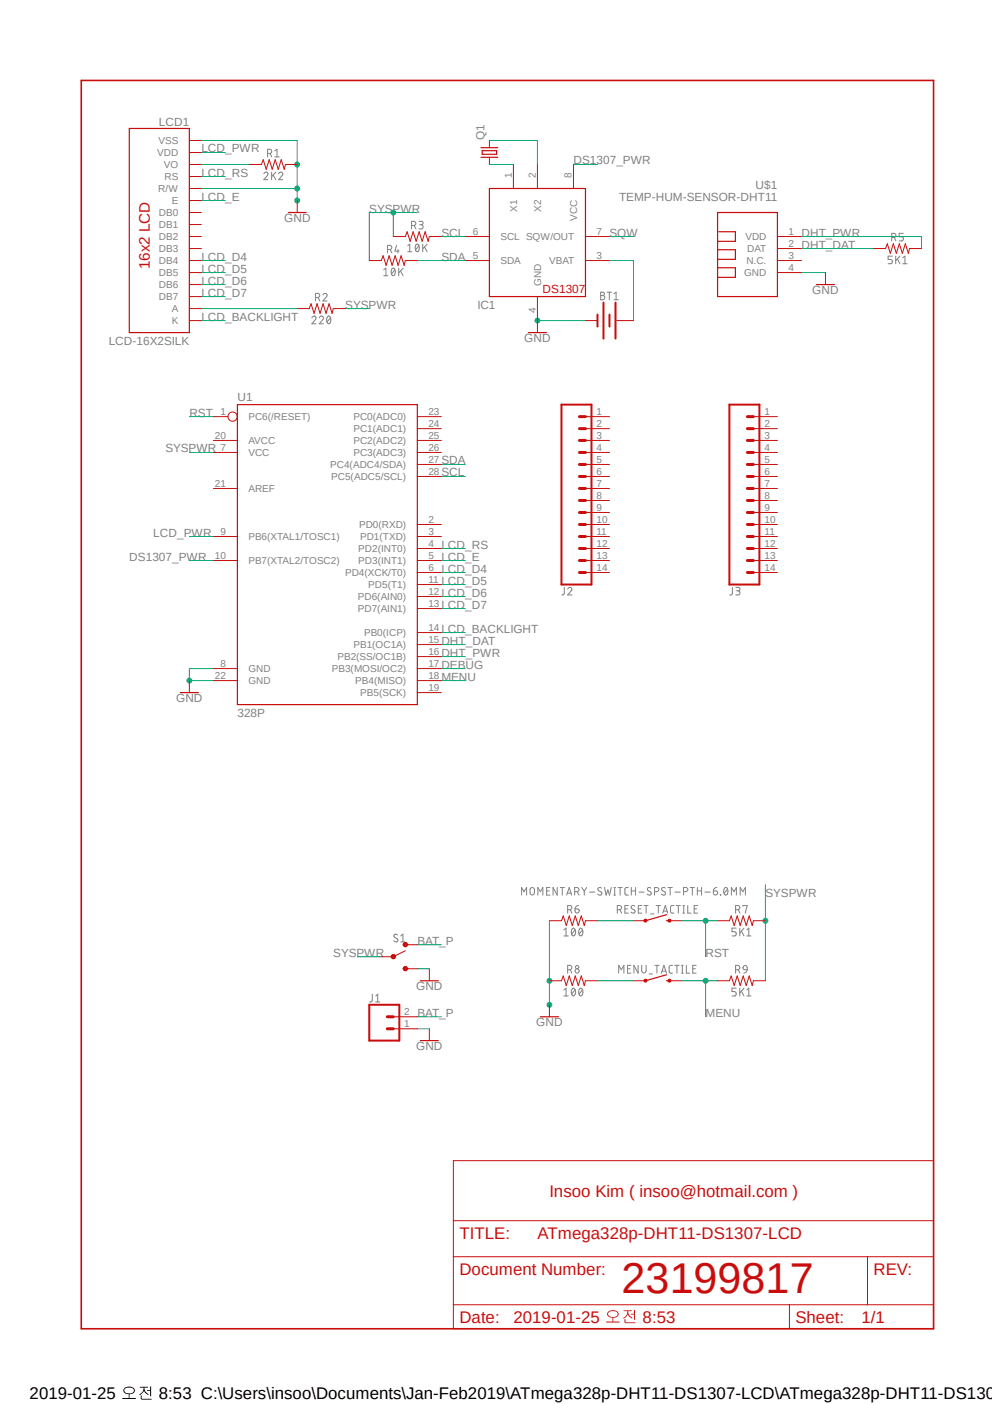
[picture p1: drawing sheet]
<svg xmlns="http://www.w3.org/2000/svg" width="210mm" height="297mm" viewBox="0 0 210 297" stroke-linecap="round" stroke-linejoin="round" font-family="sans-serif">
<path d="M26.2 293.7a.85 .85 0 0 0 .1 1 .85 .85 0 0 0 1 .2 .82 .82 0 0 0 1-.3 .82 .82 0 0 0-.1-1l-.9-.3-.6 .1zM26.4 293.8a1.44 1.44 0 0 1 1.9 .2 .86 .86 0 0 1-1.3 .8l-.6-.3-.1-.3zM25.9 295.8l.1 .2 2.7-.1v-.2h-1.3l-.1-.8-.1 .8zM29.6 293.4v.1h.8a1.67 1.67 0 0 1-.9 1.5l.1 .1 .4-.3 .4-.6 .3 .5 .5 .4 .2-.2a1.53 1.53 0 0 1-.8-1.4h.7zM31.8 293.3l-.1 .8-.6 .1 .6 .1v1l.2 .1 .1-2.1zM29.8 295.2v.7l.1 .2 2.2-.1-2.1-.1v-.6z" fill="#000"/>
<path d="M16.7 16.7l182.6 264.9M199.3 16.7l-182.6 264.9" fill="none" stroke="#fff" stroke-width=".21"/>
<g fill="none" stroke="#808080" stroke-width=".21">
<path d="M55.8 36.7a.45 .45 0 0 1 .6-.3 .45 .45 0 0 1 .2 .7l-.8 .9h.9M56.6 32.5h.4a.46 .46 0 0 0 .5-.4 .46 .46 0 0 0-.2-.5h-.7v1.6M57.1 32.5l.4 .7M57.4 36.4v1.6M57.8 37l.5 1M58.1 31.9l.5-.3v1.6M58.1 33.2h1M58.3 36.4l-.9 1M58.9 36.7a.44 .44 0 0 1 .7-.3 .44 .44 0 0 1 .1 .7l-.8 .9h.9M81.2 57.1l.4-.4v1.6M81.2 58.3h.8M82 52.8h.4a.45 .45 0 0 0 .5-.4 .45 .45 0 0 0-.3-.5h-.6v1.6"/>
<path d="M82.5 52.8l.4 .7M83 56.8l.1-.1a.93 .93 0 0 1 0 1.6 1.06 1.06 0 0 1-.1-1.5zM83.5 57.1l-.7 .9M83.9 51.9l-.4 1.2h.9M84.2 52.8v.7M84.3 56.7v1.6M84.7 57.3l.6 1M85.3 56.7l-1 1M86.2 52l.5-.4v1.7M86.2 53.3h.9M87 47.7h.5a.45 .45 0 0 0 .4-.3 .45 .45 0 0 0-.2-.5l-.7-.1v1.6M87.6 47.7l.4 .7"/>
<path d="M88.1 51.7l.1-.1a.93 .93 0 0 1 0 1.7 1.06 1.06 0 0 1-.1-1.6zM88.6 46.8h.6a.36 .36 0 0 1 .3 .4 .36 .36 0 0 1-.3 .3h-.4M88.6 52l-.7 .9M89.1 47.5l.2 .1a.46 .46 0 0 1 .2 .5 .46 .46 0 0 1-.4 .3h-.5M89.4 51.6v1.7M89.8 52.3l.5 1M90.3 51.6l-.9 1M188.6 50.2h.7a.46 .46 0 0 0 .2-.5 .46 .46 0 0 0-.4-.3h-.5v1.6M188.7 54.2h-.9v.7h.5a.45 .45 0 0 1 .4 .5 .45 .45 0 0 1-.4 .4h-.5M189.1 50.2l.4 .8M189.4 54.2v1.6M189.8 54.8l.5 1"/>
<path d="M190.3 54.2l-.9 1M190.9 55.8h1M190.9 54.5l.5-.3v1.6M191.1 49.4h-.9v.7h.7l.2 .3a.4 .4 0 0 1-.4 .6h-.5M66 67.2a.44 .44 0 0 1 .6-.3 .44 .44 0 0 1 .1 .7l-.7 .9h.8M66.7 62.9h.5a.45 .45 0 0 0 .4-.3 .45 .45 0 0 0-.2-.5h-.7v1.6M67.3 62.9l.3 .8M67.5 67.2a.49 .49 0 0 1 .9-.1l-.1 .5-.8 .9h.9M68.3 62.4a.45 .45 0 0 1 .6-.3 .45 .45 0 0 1 .1 .7l-.7 .9h.9M69.3 66.9l.2-.1a.96 .96 0 0 1 0 1.7 .98 .98 0 0 1-.2-1.6zM69.9 67.2l-.7 .9M127 61.8l.8 .2a.38 .38 0 0 1-.3 .5 .44 .44 0 0 1 .4 .3 .44 .44 0 0 1-.2 .5l-.7 .1z"/>
<path d="M127 62.5h.5M128.4 61.8h.9M128.9 61.8v1.6M129.9 63.4h.9M129.9 62.1l.4-.3v1.6M119.3 124.2v1.5l-.5 .2M120.1 124.6a.45 .45 0 0 1 .6-.4 .45 .45 0 0 1 .1 .8l-.7 .9h.8M154.9 124.2v1.3a.4 .4 0 0 1-.6 .4M155.6 124.2l.7 .1a.37 .37 0 0 1 .2 .4 .37 .37 0 0 1-.3 .3h-.4M156 125l.3 .1a.43 .43 0 0 1 .2 .5 .43 .43 0 0 1-.5 .3h-.4M84.1 197.8l-.2-.1a.37 .37 0 0 0-.5 .1 .37 .37 0 0 0 .1 .5l.5 .3a.37 .37 0 0 1 .1 .4 .37 .37 0 0 1-.3 .3l-.5-.2M84.8 198l.4-.4v1.7"/>
<path d="M84.8 199.3h.9M110.3 189.4v-1.7l.5 .9 .6-.9v1.7M112.2 188a.46 .46 0 0 1 .5-.2 .46 .46 0 0 1 .3 .4v.7a.47 .47 0 0 1-.4 .5 .47 .47 0 0 1-.5-.5zM113.7 189.4v-1.7l.6 .9 .5-.9v1.7M115.6 188.5h.6M116.3 187.7h-.7v1.7h.7M117.9 187.7v1.7l-.9-1.7v1.7M118.5 187.7h.9M118.9 187.7v1.7M119.3 196.7l.4-.4v1.7M119.3 198h.9M119.8 189.4l.6-1.7 .5 1.7"/>
<path d="M120 188.9h.8M120.1 192.4h.6a.43 .43 0 0 0 .2-.5 .43 .43 0 0 0-.4-.3h-.4v1.6M120.6 192.4l.3 .8M121.1 196.4l.2-.1a.96 .96 0 0 1 0 1.7 1.02 1.02 0 0 1-.2-1.6zM121.5 188.6h.5a.45 .45 0 0 0 .4-.3 .45 .45 0 0 0-.2-.5l-.7-.1v1.7M121.6 192.3h.7a.47 .47 0 0 1 .1 .7 .47 .47 0 0 1-.7 0zM121.6 196.7l-.7 .9M122.1 188.6l.4 .8M122.3 191.6a.72 .72 0 0 0-.7 .7M122.6 196.4l.3-.1a1.02 1.02 0 0 1 0 1.7 1.02 1.02 0 0 1-.3-1.6zM123 187.7l.6 .8M123.2 196.7l-.7 .9"/>
<path d="M123.6 188.5v.9M124.1 187.7l-.5 .8M124.7 188.7h1.1M127.2 187.9l-.2-.2a.39 .39 0 0 0-.5 .2 .39 .39 0 0 0 .1 .5l.5 .3a.37 .37 0 0 1 .2 .4 .37 .37 0 0 1-.4 .3l-.5-.3M127.8 187.7l.4 1.7 .4-1.1 .3 1.1 .4-1.7M129.8 189.4h.4M129.8 187.7h.4M130 187.7v1.7M130.6 192.4h.4a.45 .45 0 0 0 .5-.3 .45 .45 0 0 0-.3-.5h-.6v1.6M130.7 187.7h.9M131.1 192.4l.4 .8M131.1 187.7v1.7"/>
<path d="M132.2 192.3h.5M132.9 187.7l-.6 .1-.1 .3v1.1l.7 .2M132.9 191.6h-.7v1.6h.7M133.5 188.5h.9M133.5 187.7v1.7M134.2 191.7l-.2-.1a.39 .39 0 0 0-.5 .1 .39 .39 0 0 0 .1 .5l.6 .3a.37 .37 0 0 1 .1 .4 .37 .37 0 0 1-.3 .3l-.6-.2M134.4 187.7v1.7M135 192.3h.6M135.2 188.7h1M135.7 191.6h-.7v1.6h.7M136.2 191.6h.9M136.7 191.6v1.6"/>
<path d="M137.6 193.3h.7M137.7 187.9l-.2-.2a.39 .39 0 0 0-.5 .2 .39 .39 0 0 0 .1 .5l.5 .3a.37 .37 0 0 1 .1 .4 .37 .37 0 0 1-.3 .3l-.5-.3M138.4 188.6h.5a.45 .45 0 0 0 .4-.3 .45 .45 0 0 0-.2-.5l-.7-.1v1.7M138.8 191.6h.9M139.2 191.6v1.6M140.2 193.2l.5-1.6 .5 1.6M140.3 192.7h.8M140.7 187.9l-.2-.2a.4 .4 0 0 0-.5 .2 .4 .4 0 0 0 .1 .5l.5 .3a.37 .37 0 0 1 .1 .4 .37 .37 0 0 1-.3 .3l-.5-.3M141.3 187.7h.9M141.7 187.7v1.7M142.5 191.6h-.5l-.2 .3 .1 1.1 .6 .2M142.7 188.7h1.1"/>
<path d="M143 191.6h.9M143.5 191.6v1.6M144.4 191.6h.4M144.4 193.2h.4M144.6 188.6h.4a.45 .45 0 0 0 .5-.3 .45 .45 0 0 0-.3-.5l-.6-.1v1.7M144.6 191.6v1.6M145.5 191.6v1.6h.7M146 187.7h.9M146.4 187.7v1.7M146.8 192.3h.6M147.5 188.5h.9M147.5 187.7v1.7"/>
<path d="M147.5 191.6h-.7v1.6h.7M148.4 187.7v1.7M149.1 188.7h1.1M150.9 188.5h.7a.46 .46 0 0 1 0 .8 .46 .46 0 0 1-.7-.4zM151.6 187.7a.72 .72 0 0 0-.7 .8M152.4 189.3v.1zM153.3 187.8l.2-.1a.93 .93 0 0 1 0 1.7 1.02 1.02 0 0 1-.2-1.6zM153.9 188.1l-.7 .9M154.7 189.4v-1.7l.5 .9 .5-.9v1.7M155.6 192.4h.4a.45 .45 0 0 0 .5-.3 .45 .45 0 0 0-.2-.5h-.7v1.6M155.7 196.3h-.9v.8h.7l.2 .3a.4 .4 0 0 1-.3 .6h-.6M156.1 192.4l.4 .8"/>
<path d="M156.5 196.3v1.7M156.5 189.4v-1.7l.6 .9 .5-.9v1.7M156.8 197l.6 1M157.1 191.7v-.1h.9l-.4 1.6M157.4 196.3l-.9 1.1M157.9 198h.9M157.9 196.7l.5-.4v1.7M78.7 210.3v1.3a.4 .4 0 0 1-.5 .4M79.5 212h.8M79.5 210.7l.4-.4v1.7M119.3 209.4l.4-.4v1.7M119.3 210.7h.9"/>
<path d="M120.1 205.1h.4a.47 .47 0 0 0 .4-.4 .47 .47 0 0 0-.4-.5h-.4v1.7M120.6 205.1l.3 .8M121.1 209.1l.2-.1a.96 .96 0 0 1 0 1.7 1.02 1.02 0 0 1-.2-1.6zM121.6 209.4l-.7 .9M122.6 209.1l.3-.1a1.02 1.02 0 0 1 0 1.7 1.02 1.02 0 0 1-.3-1.6zM123.2 209.4l-.7 .9M130.9 205.9v-1.7l.5 .9 .6-.9v1.7M132.7 204.9h.6M133.4 204.2h-.7v1.7h.7M135 204.2v1.7l-.9-1.7v1.7M135.7 204.2v1.2a.47 .47 0 0 0 .5 .5 .47 .47 0 0 0 .5-.5v-1.2M137.3 206h.7"/>
<path d="M138.5 204.2h.9M138.9 204.2v1.7M139.9 205.9l.5-1.7 .6 1.7M140 205.4h.8M142.2 204.2l-.5 .1-.2 .3 .1 1.1 .6 .2M142.7 204.2h.9M143.2 204.2v1.7M144.1 205.9h.4M144.1 204.2h.4M144.3 204.2v1.7M145.2 204.2v1.7h.7M146.5 204.9h.6"/>
<path d="M147.2 204.2h-.7v1.7h.7M155.6 205.1h.4a.47 .47 0 0 0 .5-.4 .47 .47 0 0 0-.5-.5h-.4v1.7M155.7 209h-.9v.8h.6l.3 .3-.2 .6h-.7M156.1 205.1l.4 .8M156.5 209v1.7M156.8 209.7l.6 1M157.4 204.3a.44 .44 0 0 1 .6 .4v.4h-.7l-.2-.4zM157.4 209l-.9 1.1M157.9 209.4l.5-.4v1.7M157.9 210.7h.9M158 205.1a.72 .72 0 0 1-.7 .8"/>
<circle cx="122.1" cy="205.4" r=".45"/>
<circle cx="122.1" cy="204.6" r=".35"/>
</g>
<path d="M116.2 194.8v12.7M88.3 204.9h2.5M88.3 217.6h2.5" fill="none" stroke="#0dab76" stroke-width=".21"/>
<circle cx="116.2" cy="212.6" r=".51" fill="#0dab76"/>
<g fill="none" stroke="#0dab76" stroke-width=".21">
<path d="M116.2 207.5v5.1"/>
<circle cx="116.2" cy="212.6" r=".51"/>
</g>
<circle cx="116.2" cy="207.5" r=".51" fill="#0dab76"/>
<g fill="none" stroke="#0dab76" stroke-width=".21">
<path d="M113.7 67.8h10.1"/>
<circle cx="116.2" cy="207.5" r=".51"/>
</g>
<circle cx="113.7" cy="67.8" r=".51" fill="#0dab76"/>
<g fill="none" stroke="#0dab76" stroke-width=".21">
<path d="M42.6 29.7h20.3v5.1M169.5 57.7h5.1"/>
<circle cx="113.7" cy="67.8" r=".51"/>
</g>
<circle cx="62.9" cy="42.4" r=".51" fill="#0dab76"/>
<g fill="none" stroke="#0dab76" stroke-width=".21">
<path d="M42.6 39.9h20.3M62.9 34.8v7.6"/>
<circle cx="62.9" cy="42.4" r=".51"/>
</g>
<circle cx="62.9" cy="39.9" r=".51" fill="#0dab76"/>
<circle cx="62.9" cy="39.9" r=".51" fill="none" stroke="#0dab76" stroke-width=".21"/>
<circle cx="62.9" cy="34.8" r=".51" fill="#0dab76"/>
<g fill="none" stroke="#0dab76" stroke-width=".21">
<path d="M45.1 141.4h-5.1v2.6h5.1"/>
<circle cx="62.9" cy="34.8" r=".51"/>
</g>
<circle cx="40" cy="144" r=".51" fill="#0dab76"/>
<g fill="none" stroke="#0dab76" stroke-width=".21">
<path d="M42.6 32.3h5.1M42.6 34.8h10.1M42.6 37.3h5.1M42.6 42.4h5.1M42.6 55.1h5.1M42.6 57.7h5.1M169.5 52.6h15.2M169.5 50h25.4v2.6M42.6 60.2h5.1M42.6 62.7h5.1M42.6 65.3h20.3M42.6 67.8h5.1"/>
<path d="M40 113.5h5.1M93.3 116h5.1M93.3 118.6h5.1M93.3 121.1h5.1M93.3 123.7h5.1M93.3 126.2h5.1M93.3 128.7h5.1M93.3 133.8h5.1M93.3 136.4h5.1M93.3 138.9h5.1M93.3 141.4h5.1M93.3 144h5.1"/>
<path d="M144.1 207.5h7.7M149.2 207.5v7.6"/>
<circle cx="40" cy="144" r=".51"/>
</g>
<circle cx="149.2" cy="207.5" r=".51" fill="#0dab76"/>
<g fill="none" stroke="#0dab76" stroke-width=".21">
<path d="M103.5 34.8h5.1M103.5 29.7h10.2v5.1M121.3 34.8h5.1M83.2 45v5M88.3 55.1h10.1M88.3 45h-10.2v10.1M93.3 50h5.1M128.9 50h5.1M128.9 55.1h5.1v12.7M93.3 98.3h5.1M40 118.6h5.1M93.3 100.8h5.1"/>
<circle cx="149.2" cy="207.5" r=".51"/>
</g>
<circle cx="83.2" cy="45" r=".51" fill="#0dab76"/>
<g fill="none" stroke="#0dab76" stroke-width=".21">
<path d="M73 65.3h5.1M161.9 187.2v20.3M75.6 202.4h5"/>
<circle cx="83.2" cy="45" r=".51"/>
</g>
<circle cx="161.9" cy="194.8" r=".51" fill="#0dab76"/>
<g fill="none" stroke="#0dab76" stroke-width=".21">
<path d="M40 95.7h5.1M40 88.1h5.1M88.3 199.9h5M144.1 194.8h7.7M149.2 194.8v7.6M88.3 215.1h5"/>
<circle cx="161.9" cy="194.8" r=".51"/>
</g>
<circle cx="149.2" cy="194.8" r=".51" fill="#0dab76"/>
<g fill="none" stroke="#0dab76" stroke-width=".21">
<path d="M126.4 194.8h7.6M126.4 207.5h7.6"/>
<circle cx="149.2" cy="194.8" r=".51"/>
</g>
<path d="M50.2 85.6h38.1v63.5h-38.1z" fill="none" stroke="#c90d0c" stroke-width=".25"/>
<g fill="none" stroke="#c90d0c" stroke-width=".21">
<path d="M45.1 95.7h5.1M45.1 93.2h5.1M45.1 88.1h3.1M88.3 95.7h5M88.3 93.2h5M88.3 98.3h5M88.3 90.7h5M88.3 88.1h5M45.1 118.6h5.1M45.1 113.5h5.1M45.1 103.3h5.1M88.3 118.6h5"/>
<path d="M88.3 113.5h5M88.3 116h5M88.3 111h5M88.3 100.8h5M88.3 138.9h5M88.3 136.4h5M88.3 133.8h5M88.3 128.7h5M88.3 126.2h5M88.3 123.7h5M88.3 121.1h5M45.1 141.4h5.1"/>
<path d="M45.1 144h5.1M88.3 146.5h5M88.3 141.4h5M88.3 144h5M95.9 245.5h101.5v35.6h-101.5zM95.9 258.2h101.5M95.9 265.9h101.5M95.9 276h101.5M167 276v5.1M183.5 265.9v10.1"/>
<circle cx="49.2" cy="88.1" r=".98"/>
</g>
<path d="M17.2 17h180.2v264.1h-180.2z" fill="none" stroke="#c90d0c" stroke-width=".34"/>
<path d="M128.6 277.6a.85 .85 0 0 0 .1 .9 .85 .85 0 0 0 .9 .3 .82 .82 0 0 0 1.1-.3 .82 .82 0 0 0-.2-1.1l-.9-.2-.6 .1zM128.7 277.6a1.44 1.44 0 0 1 1.9 .2 .86 .86 0 0 1-1.3 .8l-.6-.3-.1-.3zM128.2 279.6l.1 .2 2.8-.1-.1-.1h-1.3l-.1-.8-.1 .8zM131.9 277.2v.2h.8a1.67 1.67 0 0 1-.9 1.4l.2 .1 .3-.2 .5-.7 .3 .5 .5 .4 .1-.1a1.53 1.53 0 0 1-.8-1.4l.7-.1zM134.1 277.1v.8l-.7 .1 .7 .1v1l.1 .1 .1-2.1zM132.1 279.1v.6l.2 .2 2.1-.1-2-.1-.1-.6z" fill="#c90d0c"/>
<path d="M27.3 27.2h12.7v43.2h-12.7z" fill="none" stroke="#c90d0c" stroke-width=".25"/>
<g fill="none" stroke="#c90d0c" stroke-width=".21">
<path d="M40 39.9h2.6M40 37.3h2.6M40 32.3h2.6M40 34.8h2.6M40 29.7h2.6M52.7 34.8h2.6l.4-1 .6 2 .6-2 .7 2 .6-2 .6 2 .7-2 .6 2 .3-1h2.5M40 45h2.6M40 47.5h2.6M40 50h2.6M40 52.6h2.6M40 55.1h2.6M40 57.7h2.6"/>
<path d="M40 42.4h2.6M40 65.3h2.6M40 60.2h2.6M40 62.7h2.6M40 67.8h2.6M62.9 65.3h2.5l.4-1 .6 2 .7-2 .6 2 .6-2 .7 2 .6-2 .6 2 .3-1h2.5M85.7 199.9h.7M85.7 201.1l-2.5 1.3M85.7 204.9h.7"/>
</g>
<path d="M85.3 199.6l.6-.2 .2 .2v.5l-.2 .2-.6-.2v-.2h.2l.1-.3 .3 .1 .1 .2-.4 .2-.3-.2z" fill-rule="evenodd" fill="#c90d0c"/>
<path d="M85.3 199.6l.6-.2 .2 .2v.5l-.2 .2-.6-.2v-.2h.2l.1-.3 .3 .1 .1 .2-.4 .2-.3-.2z" fill="none" stroke="#c90d0c" stroke-width=".21"/>
<path d="M85.3 204.6l.6-.1 .2 .1v.6l-.2 .2-.6-.2v-.3h.2l.1-.2 .3 .1 .1 .1-.4 .2-.3-.2z" fill-rule="evenodd" fill="#c90d0c"/>
<path d="M85.3 204.6l.6-.1 .2 .1v.6l-.2 .2-.6-.2v-.3h.2l.1-.2 .3 .1 .1 .1-.4 .2-.3-.2z" fill="none" stroke="#c90d0c" stroke-width=".21"/>
<path d="M82.8 202.1l.6-.2 .2 .2v.5l-.2 .2-.6-.2-.1-.2h.2l.2-.3 .3 .1v.2l-.3 .2-.4-.2z" fill-rule="evenodd" fill="#c90d0c"/>
<path d="M85.7 199.9h2.6M80.6 202.4h2.6M82.8 202.1l.6-.2 .2 .2v.5l-.2 .2-.6-.2-.1-.2h.2l.2-.3 .3 .1v.2l-.3 .2-.4-.2zM85.7 204.9h2.6" fill="none" stroke="#c90d0c" stroke-width=".21"/>
<path d="M141 194.8h.6M141 193.5l-4.5 1.3" fill="none" stroke="#c90d0c" stroke-width=".25"/>
<path d="M136.3 194.5h.4v.5h-.4z" fill-rule="evenodd" fill="#c90d0c"/>
<path d="M136.3 194.5h.4v.5h-.4z" fill="none" stroke="#c90d0c" stroke-width=".21"/>
<path d="M141.4 194.5h.4v.5h-.4z" fill-rule="evenodd" fill="#c90d0c"/>
<path d="M134 194.8h2.5M141.4 194.5h.4v.5h-.4zM141.6 194.8h2.5" fill="none" stroke="#c90d0c" stroke-width=".21"/>
<path d="M141 207.5h.6M141 206.2l-4.5 1.3" fill="none" stroke="#c90d0c" stroke-width=".25"/>
<path d="M136.3 207.2h.4v.5h-.4z" fill-rule="evenodd" fill="#c90d0c"/>
<path d="M136.3 207.2h.4v.5h-.4z" fill="none" stroke="#c90d0c" stroke-width=".21"/>
<path d="M141.4 207.2h.4v.5h-.4z" fill-rule="evenodd" fill="#c90d0c"/>
<g fill="none" stroke="#c90d0c" stroke-width=".21">
<path d="M103.5 29.7v1.5M103.5 33.3v1.5M108.6 34.8v5.1M113.7 34.8v5.1M121.3 34.8v5.1M62.9 42.4v2.6M78.1 55.1h2.5l.4-1 .7 2 .6-2 .6 2 .7-2 .6 2 .6-2 .7 2 .2-1h2.6M83.2 50h2.5l.4-1 .6 2.1 .7-2.1 .6 2.1 .6-2.1 .7 2.1 .6-2.1 .7 2.1 .2-1.1h2.5M98.4 50h5.1M98.4 55.1h5.1M123.8 50h5.1M123.8 55.1h5.1"/>
<path d="M164.4 50h5.1M164.4 55.1h5.1M164.4 52.6h5.1M164.4 57.7h5.1M174.6 57.7v2.5M184.7 52.6h2.6l.4-1 .6 2 .6-2 .7 2 .6-2 .6 2 .7-2 .6 2 .3-1h2.5M113.7 62.7v7.7M123.8 67.8h2.6M130.4 67.8h3.6M123.8 88.1h5.1M123.8 90.7h5.1M123.8 93.2h5.1"/>
<path d="M123.8 95.7h5.1M123.8 98.3h5.1M159.3 88.1h5.1M159.3 90.7h5.1M159.3 93.2h5.1M159.3 95.7h5.1M159.3 98.3h5.1M123.8 100.8h5.1M123.8 103.3h5.1M123.8 105.9h5.1M123.8 108.4h5.1M123.8 111h5.1"/>
<path d="M123.8 113.5h5.1M123.8 116h5.1M123.8 118.6h5.1M159.3 100.8h5.1M159.3 103.3h5.1M159.3 105.9h5.1M159.3 108.4h5.1M159.3 111h5.1M159.3 113.5h5.1M159.3 116h5.1M159.3 118.6h5.1M123.8 121.1h5.1"/>
<path d="M159.3 121.1h5.1M40 144v2.5M116.2 194.8h2.5l.4-1 .7 2 .6-2 .6 2 .7-2 .6 2 .6-2 .7 2 .2-1h2.6M151.8 194.8h2.5l.3-1 .7 2 .6-2 .6 2 .7-2 .6 2 .7-2 .6 2 .2-1h2.6M83.2 217.6h5.1M83.2 215.1h5.1M90.8 204.9v2.6M90.8 217.6v2.5M116.2 207.5h2.5l.4-1 .7 2 .6-2 .6 2 .7-2 .6 2 .6-2 .7 2 .2-1h2.6M116.2 212.6v2.5M134 207.5h2.5M141.4 207.2h.4v.5h-.4z"/>
<path d="M141.6 207.5h2.5M151.8 207.5h2.5l.3-1 .7 2 .6-2 .6 2 .7-2 .6 2 .7-2 .6 2 .2-1h2.6"/>
</g>
<g fill="none" stroke="#c90d0c" stroke-width=".25">
<path d="M101.7 31.2h3.6M101.7 33.3h3.6M102 31.9h3v.7h-3zM103.5 39.9h20.3v22.8h-20.3zM61 45h3.8M151.8 45h12.6v17.7h-12.6zM151.8 52.8h3.7v2.1h-3.7M151.8 56.6h3.7v2.1h-3.7M152 49h3.5v2.1h-3.7M111.8 70.4h3.8M172.7 60.2h3.8M38.1 146.5h3.9"/>
<path d="M88.9 207.5h3.8M114.3 215.1h3.8M88.9 220.1h3.8"/>
</g>
<path d="M126.4 66.5v2.6M127.6 64v7.6M128.9 66.5v2.6M130.2 64v7.6M118.7 85.6h6.4v38.1h-6.4zM154.3 85.6h6.3v38.1h-6.3zM78.1 212.6h6.4v7.5h-6.4z" fill="none" stroke="#c90d0c" stroke-width=".42"/>
<g fill="none" stroke="#c90d0c" stroke-width=".64">
<path d="M122.6 93.2h1.2M122.6 90.7h1.2M122.6 88.1h1.2M122.6 98.3h1.2M122.6 95.7h1.2M158.1 93.2h1.2M158.1 90.7h1.2M158.1 88.1h1.2M158.1 98.3h1.2M158.1 95.7h1.2M122.6 100.8h1.2M122.6 103.3h1.2"/>
<path d="M122.6 105.9h1.2M122.6 108.4h1.2M122.6 111h1.2M122.6 113.5h1.2M122.6 116h1.2M122.6 118.6h1.2M158.1 100.8h1.2M158.1 103.3h1.2M158.1 105.9h1.2M158.1 108.4h1.2M158.1 111h1.2M158.1 113.5h1.2"/>
<path d="M158.1 116h1.2M158.1 118.6h1.2M122.6 121.1h1.2M158.1 121.1h1.2M81.9 215.1h1.3M81.9 217.6h1.3"/>
</g>
<text font-size="9.1" fill="#c90d0c" x="131.4" y="273.5">23199817</text>
<g font-size="3.6" fill="#c90d0c">
<text x="116.2" y="253.2">Insoo Kim ( insoo@hotmail.com )</text>
<text x="97.2" y="262">TITLE:</text>
<text x="113.7" y="262">ATmega328p-DHT11-DS1307-LCD</text>
<text x="97.2" y="269.7">Document Number:</text>
<text x="184.7" y="269.7">REV:</text>
<text x="97.2" y="279.8">Date:</text>
<text x="108.6" y="279.8">2019-01-25</text>
<text x="135.9" y="279.8">8:53</text>
<text x="168.2" y="279.8">Sheet:</text>
<text x="182.2" y="279.8">1/1</text>
</g>
<g font-size="3.6">
<text x="6.3" y="296">2019-01-25</text>
<text x="33.6" y="296">8:53 C:\Users\insoo\Documents\Jan-Feb2019\ATmega328p-DHT11-DS1307-LCD\ATmega328p-DHT11-DS1307</text>
</g>
<text font-size="3.2" fill="#c90d0c" x="31.7" y="56.9" transform="rotate(-90 31.7 56.9)">16x2 LCD</text>
<g font-size="2.5" fill="#808080">
<text x="33.6" y="26.7">LCD1</text>
<text x="102.5" y="29.7" transform="rotate(-90 102.5 29.7)">Q1</text>
<text x="42.6" y="32.3">LCD_PWR</text>
<text x="121.3" y="34.8">DS1307_PWR</text>
<text x="42.6" y="37.3">LCD_RS</text>
<text x="159.8" y="39.9">U$1</text>
<text x="42.6" y="42.4">LCD_E</text>
<text x="60.1" y="47">GND</text>
<text x="78.1" y="45">SYSPWR</text>
<text x="130.9" y="42.4">TEMP-HUM-SENSOR-DHT11</text>
<text x="93.3" y="50">SCL</text>
<text x="128.9" y="50">SQW</text>
<text x="169.5" y="52.6">DHT_DAT</text>
<text x="169.5" y="50">DHT_PWR</text>
<text x="42.6" y="55.1">LCD_D4</text>
<text x="42.6" y="57.7">LCD_D5</text>
<text x="93.3" y="55.1">SDA</text>
<text x="42.6" y="60.2">LCD_D6</text>
<text x="42.6" y="62.7">LCD_D7</text>
<text x="73" y="65.3">SYSPWR</text>
<text x="101" y="65.3">IC1</text>
<text x="171.8" y="62.2">GND</text>
<text x="42.6" y="67.8">LCD_BACKLIGHT</text>
<text x="23" y="72.9">LCD-16X2SILK</text>
<text x="110.9" y="72.4">GND</text>
<text x="40" y="88.1">RST</text>
<text x="50.2" y="84.8">U1</text>
<text x="35" y="95.7">SYSPWR</text>
<text x="93.3" y="98.3">SDA</text>
<text x="93.3" y="100.8">SCL</text>
<text x="32.4" y="113.5">LCD_PWR</text>
<text x="27.3" y="118.6">DS1307_PWR</text>
<text x="93.3" y="116">LCD_RS</text>
<text x="93.3" y="118.6">LCD_E</text>
<text x="93.3" y="121.1">LCD_D4</text>
<text x="93.3" y="123.7">LCD_D5</text>
<text x="93.3" y="126.2">LCD_D6</text>
<text x="93.3" y="128.7">LCD_D7</text>
<text x="93.3" y="133.8">LCD_BACKLIGHT</text>
<text x="93.3" y="136.4">DHT_DAT</text>
<text x="93.3" y="138.9">DHT_PWR</text>
<text x="93.3" y="141.4">DEBUG</text>
<text x="93.3" y="144">MENU</text>
<text x="37.3" y="148.5">GND</text>
<text x="50.2" y="151.6">328P</text>
<text x="161.9" y="189.7">SYSPWR</text>
<text x="70.5" y="202.4">SYSPWR</text>
<text x="88.3" y="199.9">BAT_P</text>
<text x="149.2" y="202.4">RST</text>
<text x="88" y="209.5">GND</text>
<text x="88.3" y="215.1">BAT_P</text>
<text x="149.2" y="215.1">MENU</text>
<text x="113.4" y="217.1">GND</text>
<text x="88" y="222.2">GND</text>
</g>
<text font-size="2.5" fill="#c90d0c" x="114.8" y="62">DS1307</text>
<g font-size="2.1" fill="#808080">
<text x="33.3" y="33">VDD</text>
<text x="33.5" y="30.5">VSS</text>
<text x="34.7" y="35.6">VO</text>
<text x="33.5" y="40.6">R/W</text>
<text x="34.8" y="38.1">RS</text>
<text x="108.2" y="37.6" transform="rotate(-90 108.2 37.6)">1</text>
<text x="113.3" y="37.6" transform="rotate(-90 113.3 37.6)">2</text>
<text x="120.9" y="37.6" transform="rotate(-90 120.9 37.6)">8</text>
<text x="33.6" y="45.7">DB0</text>
<text x="36.3" y="43.2">E</text>
<text x="109.3" y="44.8" transform="rotate(-90 109.3 44.8)">X1</text>
<text x="114.4" y="44.8" transform="rotate(-90 114.4 44.8)">X2</text>
<text x="122" y="46.7" transform="rotate(-90 122 46.7)">VCC</text>
<text x="33.6" y="48.3">DB1</text>
<text x="33.6" y="50.8">DB2</text>
<text x="33.6" y="53.3">DB3</text>
<text x="100" y="49.7">6</text>
<text x="105.8" y="50.8">SCL SQW/OUT</text>
<text x="126.2" y="49.7">7</text>
<text x="157.6" y="50.8">VDD</text>
<text x="158" y="53.3">DAT</text>
<text x="166.8" y="49.7">1</text>
<text x="166.8" y="52.2">2</text>
<text x="33.6" y="55.9">DB4</text>
<text x="33.6" y="58.4">DB5</text>
<text x="100" y="54.7">5</text>
<text x="105.8" y="55.9">SDA</text>
<text x="116.2" y="55.9">VBAT</text>
<text x="126.2" y="54.7">3</text>
<text x="157.4" y="58.4">GND</text>
<text x="157.9" y="55.9">N.C.</text>
<text x="166.8" y="54.7">3</text>
<text x="166.8" y="57.3">4</text>
<text x="33.6" y="61">DB6</text>
<text x="33.6" y="63.5">DB7</text>
<text x="114.4" y="60.4" transform="rotate(-90 114.4 60.4)">GND</text>
<text x="36.3" y="66">A</text>
<text x="36.3" y="68.6">K</text>
<text x="113.3" y="66.3" transform="rotate(-90 113.3 66.3)">4</text>
<text x="46.7" y="87.8">1</text>
<text x="52.5" y="88.9">PC6(/RESET)</text>
<text x="74.8" y="88.9">PC0(ADC0)</text>
<text x="90.6" y="87.8">23</text>
<text x="126.2" y="87.8">1</text>
<text x="161.7" y="87.8">1</text>
<text x="45.5" y="92.8">20</text>
<text x="46.7" y="95.4">7</text>
<text x="52.5" y="94">AVCC</text>
<text x="74.8" y="94">PC2(ADC2)</text>
<text x="74.8" y="91.4">PC1(ADC1)</text>
<text x="90.6" y="95.4">26</text>
<text x="90.6" y="92.8">25</text>
<text x="90.6" y="90.3">24</text>
<text x="126.2" y="90.3">2</text>
<text x="126.2" y="92.8">3</text>
<text x="126.2" y="95.4">4</text>
<text x="161.7" y="90.3">2</text>
<text x="161.7" y="92.8">3</text>
<text x="161.7" y="95.4">4</text>
<text x="52.5" y="96.5">VCC</text>
<text x="69.8" y="99">PC4(ADC4/SDA)</text>
<text x="70.1" y="101.6">PC5(ADC5/SCL)</text>
<text x="74.8" y="96.5">PC3(ADC3)</text>
<text x="90.6" y="100.5">28</text>
<text x="90.6" y="97.9">27</text>
<text x="126.2" y="97.9">5</text>
<text x="126.2" y="100.5">6</text>
<text x="161.7" y="97.9">5</text>
<text x="161.7" y="100.5">6</text>
<text x="45.5" y="103">21</text>
<text x="52.5" y="104.1">AREF</text>
<text x="126.2" y="103">7</text>
<text x="126.2" y="105.5">8</text>
<text x="161.7" y="103">7</text>
<text x="161.7" y="105.5">8</text>
<text x="46.7" y="113.2">9</text>
<text x="75.9" y="111.7">PD0(RXD)</text>
<text x="90.6" y="113.2">3</text>
<text x="90.6" y="110.6">2</text>
<text x="126.2" y="108.1">9</text>
<text x="126.2" y="110.6">10</text>
<text x="126.2" y="113.2">11</text>
<text x="161.7" y="108.1">9</text>
<text x="161.7" y="110.6">10</text>
<text x="161.7" y="113.2">11</text>
<text x="45.5" y="118.2">10</text>
<text x="52.5" y="119.3">PB7(XTAL2/TOSC2)</text>
<text x="52.5" y="114.3">PB6(XTAL1/TOSC1)</text>
<text x="75.8" y="119.3">PD3(INT1)</text>
<text x="75.8" y="116.8">PD2(INT0)</text>
<text x="76.2" y="114.3">PD1(TXD)</text>
<text x="90.6" y="118.2">5</text>
<text x="90.6" y="115.7">4</text>
<text x="126.2" y="115.7">12</text>
<text x="126.2" y="118.2">13</text>
<text x="161.7" y="115.7">12</text>
<text x="161.7" y="118.2">13</text>
<text x="73" y="121.9">PD4(XCK/T0)</text>
<text x="77.9" y="124.4">PD5(T1)</text>
<text x="90.6" y="125.9">12</text>
<text x="90.6" y="123.3">11</text>
<text x="90.6" y="120.8">6</text>
<text x="126.2" y="120.8">14</text>
<text x="161.7" y="120.8">14</text>
<text x="75.7" y="129.5">PD7(AIN1)</text>
<text x="75.7" y="127">PD6(AIN0)</text>
<text x="90.6" y="128.4">13</text>
<text x="74.8" y="137.1">PB1(OC1A)</text>
<text x="77" y="134.6">PB0(ICP)</text>
<text x="90.6" y="136">15</text>
<text x="90.6" y="133.5">14</text>
<text x="45.5" y="143.6">22</text>
<text x="46.7" y="141.1">8</text>
<text x="52.5" y="142.2">GND</text>
<text x="70.2" y="142.2">PB3(MOSI/OC2)</text>
<text x="71.4" y="139.7">PB2(SS/OC1B)</text>
<text x="90.6" y="143.6">18</text>
<text x="90.6" y="141.1">17</text>
<text x="90.6" y="138.6">16</text>
<text x="52.5" y="144.7">GND</text>
<text x="75.1" y="144.7">PB4(MISO)</text>
<text x="76.2" y="147.3">PB5(SCK)</text>
<text x="90.6" y="146.2">19</text>
<text x="85.5" y="214.7">2</text>
<text x="85.5" y="217.3">1</text>
</g>
</svg>
